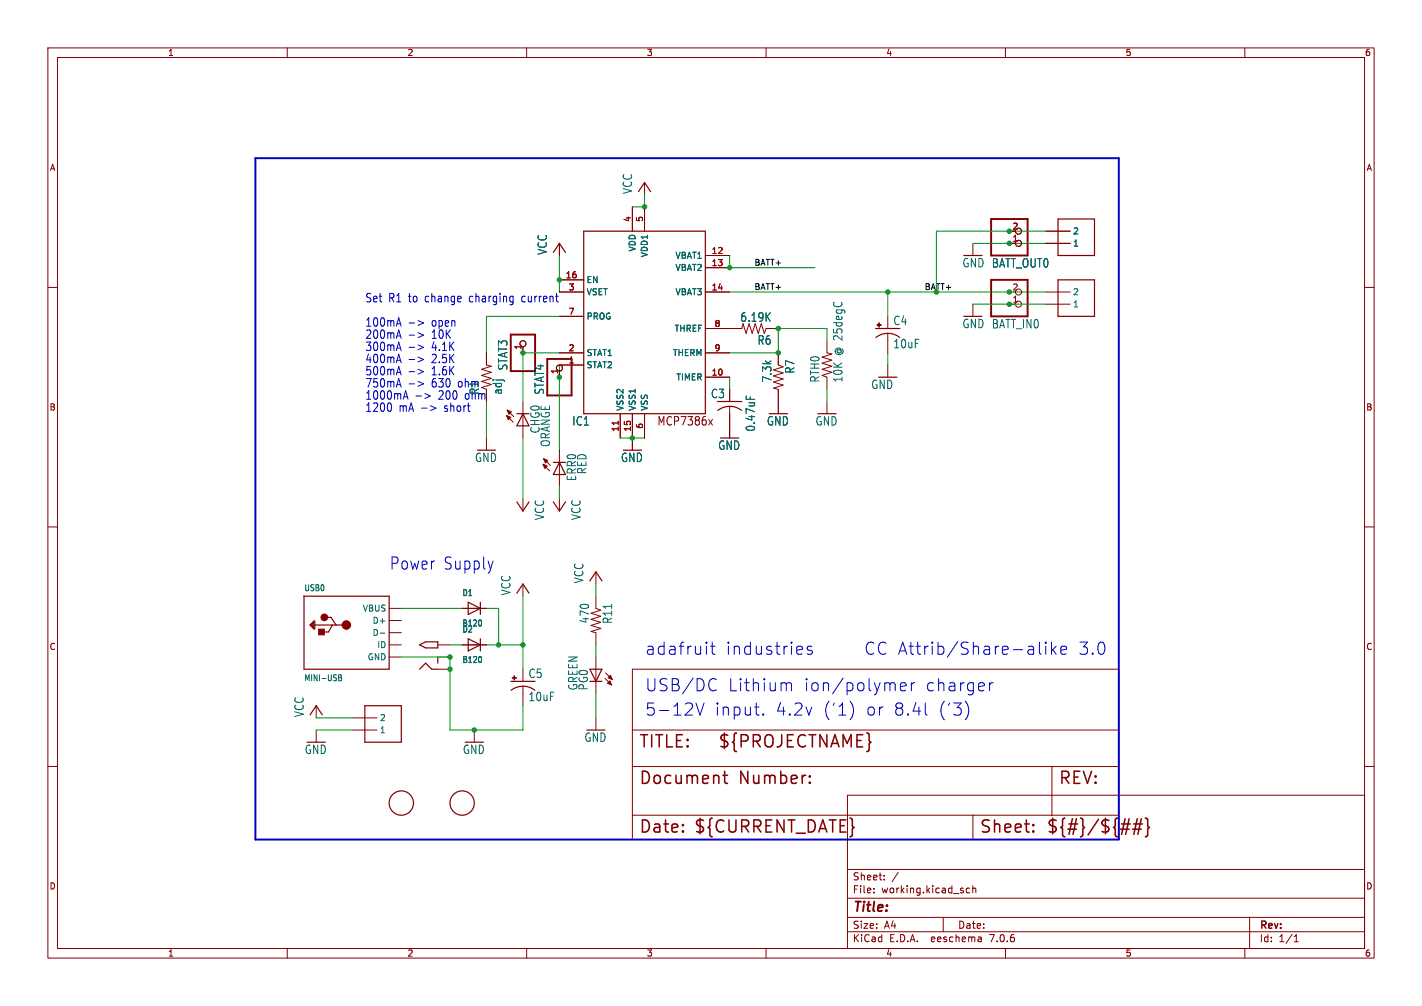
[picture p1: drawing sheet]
<svg xmlns="http://www.w3.org/2000/svg" width="297mm" height="210mm" viewBox="0 0 297 210" stroke-linecap="round" stroke-linejoin="round" font-family="sans-serif">
<g fill="none" stroke="#840000" stroke-width=".21">
<path d="M10 10h277v190h-277zM12 12h273v186h-273zM60 10v2M110 10v2M160 10v2M210 10v2M260 10v2M134.6 38.1v2.5M10 60h2M116.8 50.8v2.5M116.8 58.4h5.1M132.1 43.2v5.1"/>
<path d="M134.6 43.2v5.1M147.3 53.3h5.1M147.3 55.9h5.1M203.2 50.8v2.5M210.8 50.8h1.3M218.4 50.8h5.1M218.4 48.3h5.1M285 60h2M101.6 73.7v2.5l1 .3-2 .6 2 .6-2 .7 2 .6-2 .6 2 .7-2 .6 1 .4M109.2 72.4v1.3M116.8 77.5v1.2M116.8 61h5.1"/>
<path d="M116.8 76.2h5.1M116.8 73.7h5.1M116.8 66h5.1M147.3 68.6h7.6l.3-1 .6 2 .7-2 .6 2 .6-2 .7 2 .6-2 .6 2 .4-1h2.6M147.3 61h5.1M147.3 78.7h5.1M147.3 73.7h5.1M162.6 73.7v2.5l1 .4-2.1 .6 2.1 .7-2.1 .6 2.1 .6-2.1 .7 2.1 .6-2.1 .6 1.1 .3v5.1M172.7 71.1v2.6l1 .2-2 .6 2 .7-2 .6 2 .7-2 .6 2 .6-2 .7 1 .3v2.6M185.4 66v2.6M185.4 69.6v4.1M185.4 76.2v2.5"/>
<path d="M203.2 63.5v2.5M210.8 63.5h1.3M218.4 63.5h5.1M218.4 61h5.1M101.6 91.4v2.6M105.8 86.7l1.4 1.4M105.9 85.6l1.4 1.4M109.2 83.8v7.6M113.4 96.9l1.4 1.4M113.5 95.8l1.4 1.4M116.8 94v7.6M129.5 86.4v5"/>
<path d="M132.1 86.4v7.6M134.6 86.4v5M148 87.6l.8 1.1M148.8 87.6l-.8 1.1M152.4 81.3v2.5M152.4 84.8v6.6M172.7 83.8v2.6M10 110h2M109.2 104.1v2.6M116.8 104.1v2.6M124.5 119.4v2.5M285 110h2"/>
<path d="M81.3 137.2h2.5M81.3 134.6h2.5M81.3 129.5h2.5M81.3 132.1h2.5M81.3 127h2.5M91.4 139.7h2.6M91.4 137.2h2.6M91.4 134.6h2.6M96.5 134.6h5.1M96.5 127h5.1M109.2 121.9v2.6M109.2 139.7v2.5"/>
<path d="M124.5 124.5v2.5l1 .4-2.1 .6 2.1 .7-2.1 .6 2.1 .6-2.1 .7 2.1 .6-2.1 .6 1.1 .3v2.5M124.5 137.2v7.6M132.1 139.7h101.6v35.6h-101.6zM10 160h2M66 147.3v2.6M66 152.4v2.5M73.7 152.4h5M73.7 149.9h5M99.1 152.4v2.5M109.2 143.3v4M124.5 149.9v2.5M126.4 141.6l1.4 1.4"/>
<path d="M126.5 140.5l1.4 1.4M132.1 152.4h101.6M285 160h2M132.1 170.2h101.6M132.1 160h101.6M177 166h108v32h-108zM203.2 170.2v5.1M219.7 160v10.2M60 198v2M110 198v2M160 198v2M177 194.5h108"/>
<path d="M177 191.5h108M177 187.5h108M177 181.5h108M182.5 186.3v.1M182.5 185.5v.1M184.7 183.6v.1M184.7 182.8v.1M187.6 182.1l-1.3 2M197 191.5v3M202.5 185.5l-.4-.1-.3 .3 .2 .6h.5M203.2 185.5l.2-.1 .3 .1 .1 .9M203.2 184.9v1.5"/>
<path d="M204.9 195.7l.1 .9M205 196.5l-.2 .1M205 196h-.2M210 198v2M260 198v2M261 191.5v6.5M270.3 196.6h.9M270.3 195.5l.4-.4v1.5"/>
<circle cx="212.7" cy="50.8" r=".63"/>
<circle cx="212.7" cy="48.3" r=".63"/>
<circle cx="109.2" cy="71.8" r=".63"/>
<circle cx="116.8" cy="76.8" r=".63"/>
<circle cx="212.7" cy="61" r=".63"/>
<circle cx="212.7" cy="63.5" r=".63"/>
</g>
<g fill="none" stroke="#840000" stroke-width=".25">
<path d="M115.6 52.7l1.2-1.9 1.3 1.9M121.9 48.3h25.4v38.1h-25.4zM133.3 40l1.3-1.9 1.3 1.9M221 58.4h7.6v7.6h-7.6zM221 45.7h7.6v7.6h-7.6zM182.9 68.6h5.1M183 70.4a4.1 4.1 0 0 1 4.9 0M183.5 78.7h3.8M107.9 86.4h2.6M109.2 86.4l1.3 2.5h-2.6zM115.6 96.5h2.5M116.8 96.5l1.3 2.6h-2.5z"/>
<path d="M149.9 83.8h5M152.4 84.8a4.1 4.1 0 0 0-2.5 .9M152.4 84.8a4.1 4.1 0 0 1 2.5 .9M107.9 104.8l1.3 1.9 1.3-1.9M115.6 104.8l1.2 1.9 1.3-1.9M63.5 124.5h17.8v15.2h-17.8v-15.2M64.9 130.5l.4-.4v.8l-.2-.4M65.5 129.7h.2v1.6h-.2l-.8-.8zM65.5 129.7v1.4M65.7 130.5h6.6M68.1 128.9h1l1.1 1.6M69.4 130.5l-.8 1.4h-1.2"/>
<path d="M87.6 134.6l1.3-.6h2.5v1.3h-2.5zM87.6 139.7l1.3-1.3 1.3 1.3h1.2M91.4 137.2v1.2M97.8 133.4l2.5 1.2-2.5 1.3zM97.8 125.7l2.5 1.3-2.5 1.3zM100.3 125.7v2.6M100.3 133.4v2.5M107.9 123.8l1.3-1.9 1.3 1.9M123.2 139.7h2.5l-1.2 2.5zM123.2 121.3l1.3-1.9 1.2 1.9M64.8 149.2l1.2-1.9 1.3 1.9M76.2 147.3h7.6v7.6h-7.6z"/>
<path d="M106.7 142.2h5.1M109.2 143.3a4.1 4.1 0 0 0-2.4 .8M109.2 143.2a4.1 4.1 0 0 1 2.5 .9M123.2 142.2h2.5"/>
<circle cx="83.8" cy="167.6" r="2.54"/>
<circle cx="96.5" cy="167.6" r="2.54"/>
</g>
<g fill="#840000" stroke="#840000" stroke-width=".21">
<path d="M105.8 86.7l.9 .4-.5 .5z"/>
<path d="M105.9 85.6l.9 .4-.5 .5z"/>
<path d="M113.4 96.9l.9 .4-.5 .5z"/>
<path d="M113.5 95.8l.9 .3-.5 .5z"/>
<path d="M183.2 67.8h.9v.1h-.9z"/>
<path d="M183.5 67.4h.2v.9h-.2z"/>
<path d="M127 141.5l.5-.5 .4 .9z"/>
<path d="M126.9 142.6l.5-.5 .4 .9z"/>
<path d="M107 141.4h.9v.2h-.9z"/>
<path d="M107.3 141.1h.2v.9h-.2z"/>
<path d="M66.5 131.3h1.2v1.2h-1.2z"/>
<circle cx="67.7" cy="128.9" r=".7"/>
</g>
<path d="M155.8 82.6v.8M79.4 132.2h1M100.5 137.3v.8M100.5 129.7v.8M70.7 140.9l.6 .1v.2l-.2 .3M70.7 141.5h.4M71.1 141.5l.3 .2-.1 .3-.6 .1" fill="none" stroke="#006464" stroke-width=".21"/>
<g fill="none" stroke="#840000" stroke-width=".32">
<path d="M142.6 173.5l.2 .1-.2 .1M142.6 172.1l.2 .1-.2 .2M151 161.8h1M151.4 161v2.2l.1 .2 .5 .1M169.1 163.3l.2 .1-.2 .1M169.1 163.3l-.1 .1 .1 .1M169.1 162v.2M169.1 163.3v.2M169.1 162l.2 .1-.2 .1M169.1 162l-.1 .1 .1 .1M215.8 173.5l.1 .1-.1 .1M215.8 173.5l-.1 .1 .1 .1"/>
<path d="M215.8 172.1v.3M215.8 173.5v.2M215.8 172.1l.1 .1-.1 .2M215.8 172.1l-.1 .1 .1 .2M234 173.1h1.8M234.3 172h1.8M235.8 170.9l-.7 3.3M236.6 173.1h1.8M236.8 172h1.8M237.5 170.9l-.7 3.3M238.4 170.9l-.7 3.3M239.2 170.8l.4 .1 .1 .3v1.2l.4 .3-.4 .4v1.2l-.1 .2-.4 .2"/>
</g>
<path d="M207 58.4h7.6v7.6h-7.6zM207 45.7h7.6v7.6h-7.6zM106.7 69.9h5.1v7.6h-5.1zM114.3 74.9h5.1v7.7h-5.1z" fill="none" stroke="#840000" stroke-width=".41"/>
<path d="M129.1 87.9v.8" fill="none" stroke="#a90000" stroke-width=".21"/>
<circle cx="72.3" cy="130.5" r=".5" fill="none" stroke="#840000" stroke-width="1"/>
<g fill="none" stroke="#0000c2" stroke-width=".21">
<path d="M83.3 68.9l.5 1.7M83.3 66.3l.5 1.8M83.3 73.9l.5 1.8M83.3 71.4l.5 1.8M83.3 76.5l.5 1.8M83.3 79l.5 1.8M85.4 70h1.2M85.4 67.4h1.2M85.4 75h1.2M85.4 72.5h1.2M85.4 77.6h1.2M87.3 69.5l1.2 .5-1.2 .5"/>
<path d="M87.3 66.9l1.2 .5-1.2 .5M87.3 74.5l1.2 .5-1.2 .6M87.3 72l1.2 .5-1.2 .5M87.3 77.1l1.2 .5-1.2 .5M87.3 79.6l1.2 .5-1.2 .5M107 61.8l.2 .1M107.2 61.8v1.5l-.2 .2M107.2 62.9l-.2 .1M81.7 84.4l.1 .8-.2 .5M84.4 82.8h.7M84.7 81.6l.5 1.7M85.4 80.1h1.2"/>
<path d="M86.9 82.7h1.1M88.8 82.2l1.1 .5-1.1 .5M89.9 84.7l1.2 .5-1.2 .5M103 117.1l-.5 1.7M147.5 134.1l.2 .1-.2 .1M148.4 134.9h1M148.8 134.1v2.1l.1 .3 .5 .1M169.6 135l-.7-.1-.3 .4 .1 .3 .9 .3 .1 .2-.1 .4-.3 .1-.7-.1M215.5 134.9l.4 .4v1.3M215.9 136.5l-.9 .1M215.9 135.5l-.9 .1M217.1 134.1v2.1l.4 .4"/>
<path d="M218.4 134.1v.2M218.4 134.9v1.7M218.4 134.1l-.1 .1 .1 .1M218.4 134.1l.1 .1-.1 .1M219.6 134.1v2.5M219.9 135.6l.7 1M220.6 134.9l-1 1M221.6 135.7l1.2-.2-.1-.5-.8-.1-.3 .4 .1 1.2 .2 .1 .8-.1M145.4 146.8l.8 2.5 .9-2.5M148.9 141.7l.7 .2M149.6 144l-.7 .2M159.4 149l.1 .2-.1 .1"/>
<path d="M159.4 149l-.1 .2 .1 .1M159.4 149v.3M164.2 142.9l.4-.4 .6 .1 .1 1.6M177.7 146.5a2.94 2.94 0 0 1-.2 3.8M188.1 143.4l1.2-.3-.2-.5-.7-.1-.3 .4 .1 1.2 .2 .1 .7-.1M190.4 142.5v1.7M191.1 142.5a.65 .65 0 0 0-.7 .5M193.3 146.8v2.1l.3 .4M201.7 146.5a2.94 2.94 0 0 1-.1 3.8M206.7 142.5v1.7M207.4 142.5a.65 .65 0 0 0-.7 .5"/>
</g>
<path d="M53.3 33h180.4v142.3h-180.4z" fill="none" stroke="#0000c2" stroke-width=".41"/>
<g fill="none" stroke="#009600" stroke-width=".21">
<path d="M116.8 53.3v7.7M134.6 40.6v2.6h-2.5M152.4 53.3v2.6h17.8M203.2 50.8h15.2M218.4 48.3h-22.8v12.7M116.8 76.2v17.8M116.8 66h-15.2v7.7M116.8 73.7h-7.6v10.1M152.4 78.7v2.6M152.4 61h66M172.7 71.1v-2.5h-10.1v5.1h-10.2M185.4 61v5"/>
<path d="M185.4 73.7v2.5M203.2 63.5h15.2M101.6 83.8v7.6M109.2 91.4v12.7M129.5 91.4h5.1M172.7 81.3v2.5M116.8 101.6v2.5M83.8 137.2h10.2v15.2h15.2v-5.1M83.8 127h12.7M94 134.6h2.5M101.6 134.6h7.6M101.6 127h2.5v7.6"/>
<path d="M109.2 124.5v15.2M124.5 121.9v2.6M124.5 134.6v2.6M66 152.4h7.7M66 149.9h7.7M124.5 144.8v5.1"/>
</g>
<g fill="#009600" stroke="#009600" stroke-width=".21">
<circle cx="162.6" cy="73.7" r=".46"/>
<circle cx="162.6" cy="68.6" r=".46"/>
<circle cx="152.4" cy="55.9" r=".46"/>
<circle cx="94" cy="139.7" r=".46"/>
<circle cx="94" cy="137.2" r=".46"/>
<circle cx="99.1" cy="152.4" r=".46"/>
<circle cx="109.2" cy="134.6" r=".46"/>
<circle cx="109.2" cy="73.7" r=".46"/>
<circle cx="134.6" cy="43.2" r=".46"/>
<circle cx="116.8" cy="58.4" r=".46"/>
<circle cx="116.8" cy="78.7" r=".46"/>
<circle cx="132.1" cy="91.4" r=".46"/>
<circle cx="210.8" cy="50.8" r=".46"/>
<circle cx="210.8" cy="63.5" r=".46"/>
<circle cx="210.8" cy="61" r=".46"/>
<circle cx="185.4" cy="61" r=".46"/>
<circle cx="210.8" cy="48.3" r=".46"/>
<circle cx="195.6" cy="61" r=".46"/>
<circle cx="104.1" cy="134.6" r=".46"/>
</g>
<g font-size="3.5" fill="#0000c2">
<text x="81.3" y="119.1">Power</text>
<text x="92.5" y="119.1">Supply</text>
<text x="134.6" y="136.9">adafruit</text>
<text x="151.4" y="136.9">industries</text>
<text x="180.3" y="136.9">CC Attrib/Share-alike</text>
<text x="225" y="136.9">3.0</text>
<text x="134.6" y="144.5">USB/DC</text>
<text x="134.6" y="149.6">5-12V</text>
<text x="149.1" y="149.6">input.</text>
<text x="151.9" y="144.5">Lithium</text>
<text x="161.7" y="149.6">4.2v</text>
<text x="167.7" y="144.5">ion/polymer</text>
<text x="171.6" y="149.6">('1)</text>
<text x="180.5" y="149.6">or</text>
<text x="186.3" y="149.6">8.4l</text>
<text x="193" y="144.5">charger</text>
<text x="195.5" y="149.6">('3)</text>
</g>
<g font-size="3.5" fill="#840000">
<text x="133.3" y="156.5">TITLE:</text>
<text x="149.9" y="156.5">${PROJECTNAME}</text>
<text x="133.3" y="164.1">Document</text>
<text x="154.4" y="164.1">Number:</text>
<text x="221" y="164.1">REV:</text>
<text x="133.3" y="174.3">Date:</text>
<text x="144.8" y="174.3">${CURRENT_DATE}</text>
<text x="204.5" y="174.3">Sheet:</text>
<text x="218.4" y="174.3">${#}/${##}</text>
</g>
<text font-size="2.8" fill="#840000" x="178" y="190.9">Title:</text>
<g font-size="2.5" fill="#006464">
<text x="132.2" y="40.6" transform="rotate(-90 132.2 40.6)">VCC</text>
<text x="114.4" y="53.3" transform="rotate(-90 114.4 53.3)">VCC</text>
<text x="200.9" y="56">GND BATT_OUT0</text>
<text x="207.1" y="56.1">BATT_OUT0</text>
<text x="154.5" y="67.4">6.19K</text>
<text x="186.5" y="68.1">C4</text>
<text x="200.9" y="68.7">GND BATT_IN0</text>
<text x="106.2" y="77.4" transform="rotate(-90 106.2 77.4)">STAT3</text>
<text x="158.1" y="72.2">R6</text>
<text x="176.2" y="74.3" transform="rotate(-90 176.2 74.3)">@ 25degC</text>
<text x="186.5" y="72.9">10uF</text>
<text x="100.2" y="82.5" transform="rotate(-90 100.2 82.5)">R1</text>
<text x="105" y="82.5" transform="rotate(-90 105 82.5)">adj</text>
<text x="113.8" y="82.5" transform="rotate(-90 113.8 82.5)">STAT4</text>
<text x="148.4" y="83.3">C3</text>
<text x="161.3" y="80" transform="rotate(-90 161.3 80)">7.3k</text>
<text x="166.1" y="78.1" transform="rotate(-90 166.1 78.1)">R7</text>
<text x="171.4" y="80" transform="rotate(-90 171.4 80)">RTH0</text>
<text x="176.2" y="80" transform="rotate(-90 176.2 80)">10K</text>
<text x="181.9" y="81.4">GND</text>
<text x="119.4" y="89">IC1</text>
<text x="160.1" y="89">GND</text>
<text x="170.2" y="89">GND</text>
<text x="112.9" y="90.6" transform="rotate(-90 112.9 90.6)">CHG0</text>
<text x="115.1" y="93.4" transform="rotate(-90 115.1 93.4)">ORANGE</text>
<text x="149.9" y="94.1">GND</text>
<text x="157.9" y="90.2" transform="rotate(-90 157.9 90.2)">0.47uF</text>
<text x="99.1" y="96.7">GND</text>
<text x="120.5" y="100.5" transform="rotate(-90 120.5 100.5)">ERR0</text>
<text x="122.7" y="99.1" transform="rotate(-90 122.7 99.1)">RED</text>
<text x="129.6" y="96.7">GND</text>
<text x="113.9" y="108.7" transform="rotate(-90 113.9 108.7)">VCC</text>
<text x="121.5" y="108.7" transform="rotate(-90 121.5 108.7)">VCC</text>
<text x="106.8" y="124.4" transform="rotate(-90 106.8 124.4)">VCC</text>
<text x="122.1" y="121.9" transform="rotate(-90 122.1 121.9)">VCC</text>
<text x="123.2" y="130.3" transform="rotate(-90 123.2 130.3)">470</text>
<text x="128" y="130.3" transform="rotate(-90 128 130.3)">R11</text>
<text x="110.3" y="141.7">C5</text>
<text x="63.6" y="149.8" transform="rotate(-90 63.6 149.8)">VCC</text>
<text x="110.3" y="146.6">10uF</text>
<text x="120.8" y="144.2" transform="rotate(-90 120.8 144.2)">GREEN</text>
<text x="123" y="144.2" transform="rotate(-90 123 144.2)">PG0</text>
<text x="122" y="155.1">GND</text>
<text x="63.6" y="157.6">GND</text>
<text x="96.6" y="157.6">GND</text>
</g>
<g font-size="2.5" fill="#0000c2">
<text x="76.2" y="63.3">Set</text>
<text x="81.1" y="63.3">R1 to</text>
<text x="88.9" y="63.3">change</text>
<text x="98.3" y="63.3">charging</text>
<text x="109.4" y="63.3">current~{}</text>
<text x="76.2" y="70.9">200mA</text>
<text x="76.2" y="68.3">100mA</text>
<text x="90.2" y="70.9">10K</text>
<text x="90.2" y="68.3">open</text>
<text x="76.2" y="76">400mA</text>
<text x="76.2" y="73.4">300mA</text>
<text x="90.2" y="76">2.5K</text>
<text x="90.2" y="73.4">4.1K</text>
<text x="76.2" y="83.6">1000mA</text>
<text x="76.2" y="78.5">500mA</text>
<text x="76.2" y="81">750mA</text>
<text x="90.2" y="78.5">1.6K</text>
<text x="90.2" y="81">630</text>
<text x="91.6" y="83.6">200</text>
<text x="95.8" y="81">ohm</text>
<text x="76.2" y="86.1">1200</text>
<text x="83.3" y="86.1">mA -&gt;</text>
<text x="92.9" y="86.1">short</text>
</g>
<g font-size="2.5" fill="#840000">
<text x="97.2" y="83.6">ohm</text>
<text x="137.2" y="89.1">MCP7386x</text>
</g>
<g font-size="2.1" fill="#840000">
<text x="178" y="184">Sheet:</text>
<text x="178" y="186.7">File:</text>
<text x="184.1" y="186.7">working.kicad_sch</text>
<text x="178" y="196.9">KiCad</text>
<text x="178" y="194.1">Size:</text>
<text x="184.7" y="194.1">A4</text>
<text x="185.7" y="196.9">E.D.A.</text>
<text x="194.6" y="196.9">eeschema</text>
<text x="200" y="194.1">Date:</text>
<text x="207" y="196.9">7.0.6</text>
<text x="263" y="194.3">Rev:</text>
<text x="263" y="196.9">Id:</text>
<text x="267.1" y="196.9">1/1</text>
</g>
<g font-size="1.8" fill="#840000">
<text x="35" y="11.9">1</text>
<text x="85" y="11.9">2</text>
<text x="135" y="11.9">3</text>
<text x="185" y="11.9">4</text>
<text x="235" y="11.9">5</text>
<text x="285" y="11.9">6</text>
<text x="10.3" y="35.9">A</text>
<text x="285.3" y="35.9">A</text>
<text x="10.3" y="85.9">B</text>
<text x="285.3" y="85.9">B</text>
<text x="10.3" y="135.9">C</text>
<text x="285.3" y="135.9">C</text>
<text x="10.3" y="185.9">D</text>
<text x="285.3" y="185.9">D</text>
<text x="35" y="199.9">1</text>
<text x="85" y="199.9">2</text>
<text x="135" y="199.9">3</text>
<text x="185" y="199.9">4</text>
<text x="235" y="199.9">5</text>
<text x="285" y="199.9">6</text>
</g>
<g font-size="1.8" fill="#a90000">
<text x="131.8" y="46.4" transform="rotate(-90 131.8 46.4)">4</text>
<text x="134.4" y="46.4" transform="rotate(-90 134.4 46.4)">5</text>
<text x="148.5" y="53.1">12</text>
<text x="211.4" y="50.5">1</text>
<text x="211.4" y="48">2</text>
<text x="118.1" y="58.2">16</text>
<text x="148.5" y="55.6">13</text>
<text x="118.7" y="60.7">3</text>
<text x="118.7" y="65.8">7</text>
<text x="148.5" y="60.7">14</text>
<text x="211.4" y="63.2">1</text>
<text x="211.4" y="60.7">2</text>
<text x="149.2" y="68.3">8</text>
<text x="109" y="73.1" transform="rotate(-90 109 73.1)">1</text>
<text x="118.7" y="75.9">1</text>
<text x="118.7" y="73.4">2</text>
<text x="149.2" y="73.4">9</text>
<text x="116.6" y="78.2" transform="rotate(-90 116.6 78.2)">1</text>
<text x="148.5" y="78.5">10</text>
<text x="134.4" y="89.6" transform="rotate(-90 134.4 89.6)">6</text>
<text x="129.3" y="90.2" transform="rotate(-90 129.3 90.2)">11</text>
<text x="131.8" y="90.2" transform="rotate(-90 131.8 90.2)">15</text>
</g>
<g font-size="1.8" fill="#006464">
<text x="132.9" y="52.6" transform="rotate(-90 132.9 52.6)">VDD</text>
<text x="135.5" y="53.8" transform="rotate(-90 135.5 53.8)">VDD1</text>
<text x="224" y="51.7">1</text>
<text x="224" y="49.1">2</text>
<text x="122.4" y="59.3">EN</text>
<text x="141" y="54.2">VBAT1</text>
<text x="141" y="56.7">VBAT2</text>
<text x="122.4" y="61.8">VSET</text>
<text x="141" y="61.8">VBAT3</text>
<text x="224" y="64.4">1</text>
<text x="224" y="61.8">2</text>
<text x="122.4" y="66.9">PROG</text>
<text x="140.8" y="69.4">THREF</text>
<text x="122.4" y="77.1">STAT2</text>
<text x="122.4" y="74.5">STAT1</text>
<text x="140.4" y="74.5">THERM</text>
<text x="141.2" y="79.6">TIMER</text>
<text x="130.4" y="85.9" transform="rotate(-90 130.4 85.9)">VSS2</text>
<text x="132.9" y="85.9" transform="rotate(-90 132.9 85.9)">VSS1</text>
<text x="135.5" y="85.9" transform="rotate(-90 135.5 85.9)">VSS</text>
<text x="63.5" y="123.6">USB0</text>
<text x="96.5" y="124.6">D1</text>
<text x="75.7" y="127.9">VBUS</text>
<text x="77.7" y="130.4">D+</text>
<text x="96.5" y="131">B120</text>
<text x="77.7" y="132.9">D-</text>
<text x="78.7" y="135.5">ID</text>
<text x="96.5" y="132.2">D2</text>
<text x="63.5" y="142.4">MINI-USB</text>
<text x="76.7" y="138">GND</text>
<text x="96.5" y="138.6">B120</text>
<text x="79.2" y="153.3">1</text>
<text x="79.2" y="150.7">2</text>
</g>
<g font-size="1.7" fill="#0f0f0f">
<text x="157.5" y="55.5">BATT+</text>
<text x="157.5" y="60.6">BATT+</text>
<text x="193" y="60.6">BATT+</text>
</g>
</svg>
